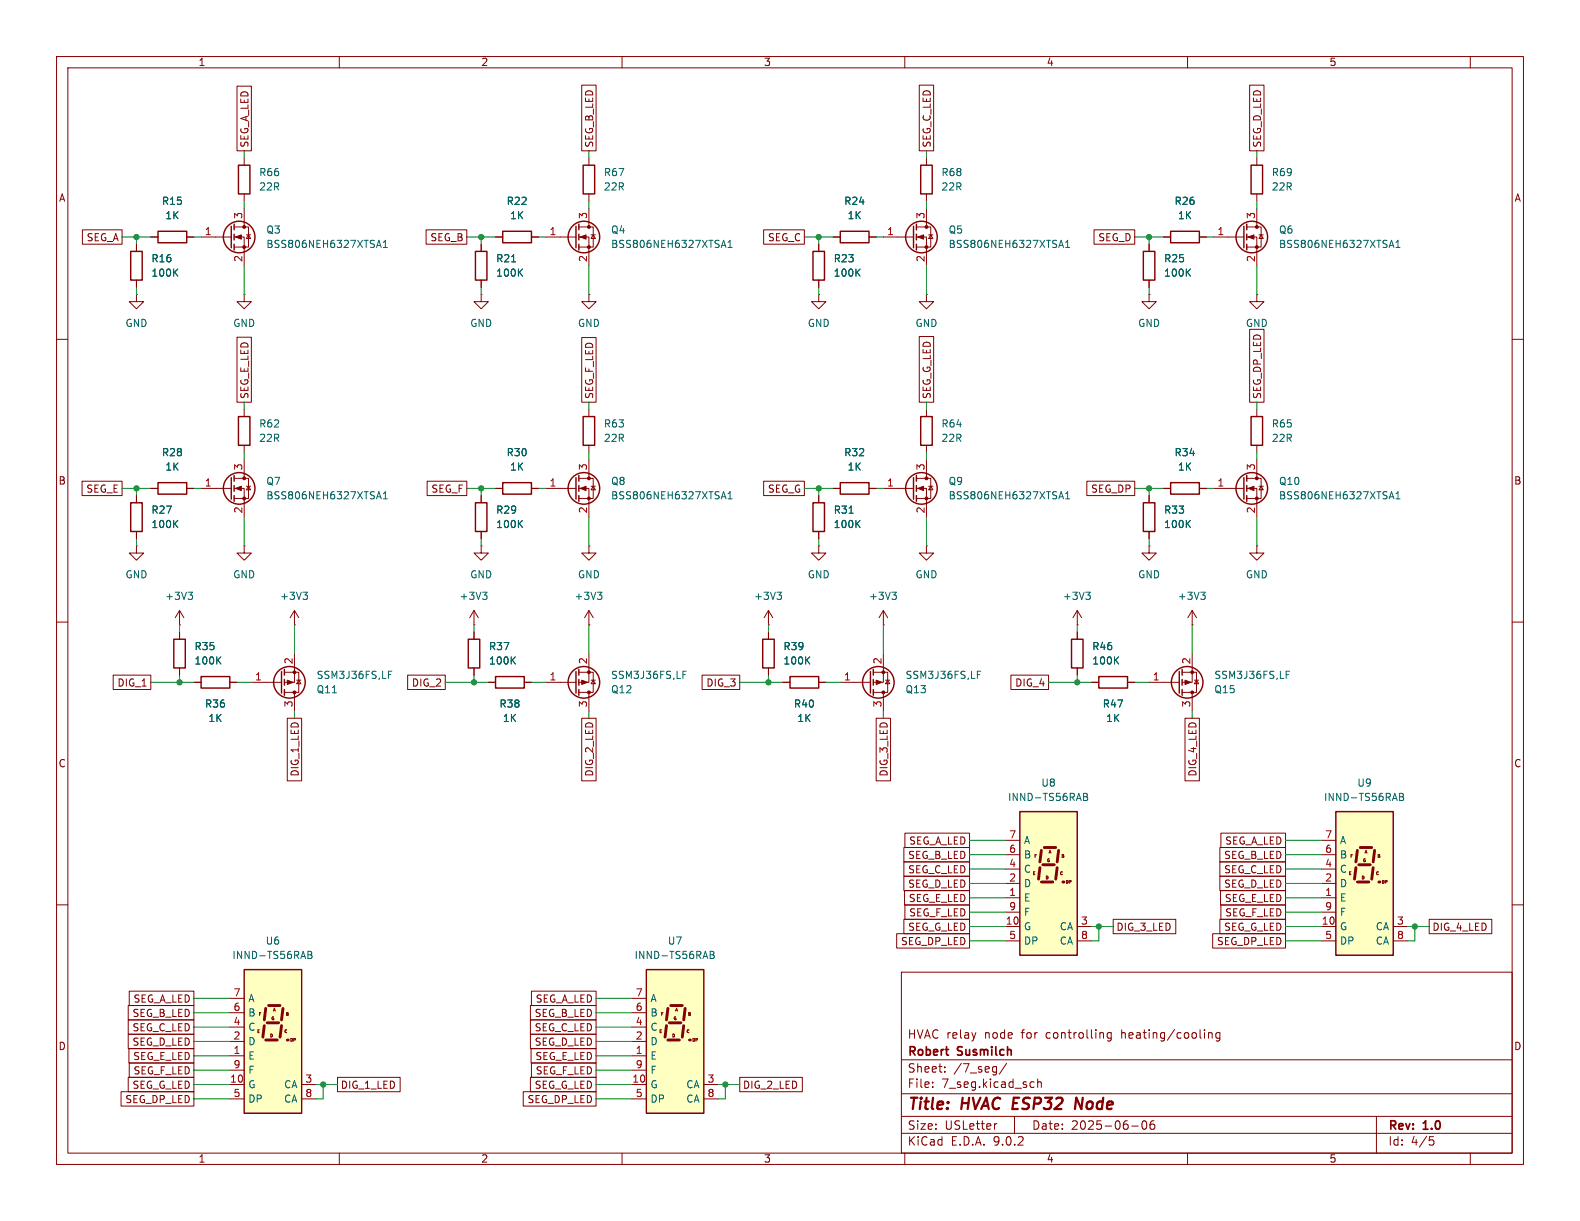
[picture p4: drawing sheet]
<svg xmlns="http://www.w3.org/2000/svg" width="279mm" height="216mm" viewBox="0 0 279 216" stroke-linecap="round" stroke-linejoin="round" font-family="sans-serif">
<g fill="none" stroke="#840000" stroke-width=".18">
<path d="M10 10h259.4v195.9h-259.4zM12 12h255.4v191.9h-255.4zM60 10v2M110 10v2M160 10v2M210 10v2M260 10v2M10 60h2M267.4 60h2M214.6 86.4h5.4M220.5 84.6h2.5v3.5h-2.5M220.5 86.4h1.7v5"/>
<path d="M222.2 81.3v3.3M222.6 86h.8M223 86l.4 .6h-.8zM10 110h2M267.4 110h2M10 160h2M159.4 171.9h108v32h-108zM267.4 160h2M159.4 197.4h108M159.4 193.4h108M159.4 187.4h108M164.9 192.1v.2"/>
<path d="M164.9 191.4v.1M167.1 189.4v.2M167.1 188.7v.1M176.3 198.7l-.3 .1M178 188l-1.3 1.9M179.4 197.4v3M182.4 191.3l.5 .1M182.9 192.2l-.5 .1M183.5 191.4l.2-.1 .4 .1v.9M183.5 190.8v1.5M196.5 182.6v1.2l-.3 .3-.3-.1M196.5 182.7l-.4-.1-.3 .3v.4l.1 .2h.6"/>
<path d="M200.1 199.1h1.2M202.1 198.3l.2-.1a.81 .81 0 0 1 .6 .6 .81 .81 0 0 1-.3 .8l-.2 .1a.81 .81 0 0 1-.3-1.4zM204.1 198.2a.59 .59 0 0 0-.7 .6v.6l.1 .2 .4 .1 .2-.2 .1-.5-.1-.2h-.5l-.2 .2M213.7 182.7l.2-.1 .4 .1 .1 .9M213.7 182.6v1M215.7 182.6v1.2l-.3 .3-.3-.1M215.7 182.7l-.4-.1-.3 .3v.4l.1 .2h.6M243.4 197.4v6.5M60 203.9v2M110 203.9v2M159.4 200.4h108M160 203.9v2"/>
<path d="M210 203.9v2M252.8 201h.7M252.9 201.6h.4l.3 .2-.2 .6-.5 .1M260 203.9v2"/>
</g>
<path d="M190.1 196.1l.2-2 .9 2" fill="none" stroke="#840000" stroke-width=".4"/>
<g fill="none" stroke="#840000" stroke-width=".25">
<path d="M220 84.5v3.8M220.5 84.1v1M220.5 85.9v1M220.5 87.6v1"/>
<circle cx="221.4" cy="86.4" r="2.79"/>
</g>
<g fill="#840000" stroke="#840000" stroke-width=".18">
<path d="M220.7 86.4l1-.4v.7z"/>
<circle cx="222.2" cy="84.6" r=".25"/>
<circle cx="222.2" cy="88.1" r=".25"/>
</g>
<path d="M245.8 87.8h.6M246.1 86.9l.4 1.3M246.9 88.2h.7M246.9 87.3l.3-.4v1.3" fill="none" stroke="#006464" stroke-width=".18"/>
<path d="M180.3 143.5h10.2v25.4h-10.2z" fill="#ffffc2"/>
<path d="M180.3 143.5h10.2v25.4h-10.2z" fill="none" stroke="#840000" stroke-width=".25"/>
<path d="M183.9 153.4l-.3 2M184.1 150.4l-.2 2M184.1 156h2.1M184.4 152.9h2M184.7 149.9h2M186.9 153.4l-.2 2M187.2 150.4l-.3 2" fill="none" stroke="#840000" stroke-width=".51"/>
<circle cx="188" cy="156" r=".25" fill="#840000"/>
<g fill="none" stroke="#840000" stroke-width=".18">
<path d="M43.2 36.8v3.3M24.1 52.1v1.2h1.3l-1.3 1.3-1.2-1.3h1.2M24.1 52.1h.1M26.7 41.9h1.2M33 41.9h1.3M35.6 41.9h5.3M41.4 40.1h2.5v3.6h-2.5M41.4 41.9h1.8v5.1M43.2 52.1v1.2h1.2l-1.2 1.3-1.3-1.3h1.3M43.2 52.1h.1M43.6 41.5h.7M43.9 41.5l.4 .7h-.7z"/>
<path d="M144.8 52.1v1.2h1.2l-1.2 1.3-1.3-1.3h1.3M144.8 52.1h.1M144.8 43.2v1.3M144.8 49.5v1.3M147.3 41.9h1.3M153.7 41.9h1.2M163.8 52.1v1.2h1.3l-1.3 1.3-1.2-1.3h1.2M163.8 52.1h.1M43.2 96.5v1.3h1.2l-1.2 1.3-1.3-1.3h1.3M43.2 96.5h.1M31.7 110.5h.1M31.7 108v2.5"/>
<path d="M31.7 111.8v1.2M31.7 118.1v1.3M31.7 108l-.7 1.2M31.7 108l.8 1.2M52.1 110.5h.1M52.1 108l-.8 1.2M52.1 108l.7 1.2M52.1 108v2.5M154.4 118.9h2.6v3.5h-2.6M156.2 115.6v5.1h-1.8M138.4 120.7h1.3M144.8 120.7h1.2"/>
<path d="M148.6 120.7h5.3M156.2 122.4v3.3M156.6 120.3h.8M157 120.3l.4 .6h-.8zM177.8 148.6h2.5M177.8 151.1h2.5M177.8 153.7h2.5M177.8 156.2h2.5M177.8 158.8h2.5M182.8 154.2h.2M183.3 151.1h-.3v.5M185.2 154.9h-.2v.5"/>
<path d="M185.5 150.8l.2-.5 .1 .5M188 151.1h-.2v.5M188.8 155.7h-.2v.5M189.3 155.7h-.2v.5M177.8 161.3h2.5M177.8 163.8h2.5M177.8 166.4h2.5M190.5 163.8h2.5M190.5 166.4h2.5"/>
</g>
<g fill="none" stroke="#006464" stroke-width=".18">
<path d="M66.7 43.4h.6M67 42.5l.4 1.3M67.8 43.8h.7M67.8 42.9l.3-.4v1.3M151.5 48.1l.6 .7M152.1 47.6l-.7 .7M33.3 104.7h.7l-.4 .5M33.8 105.2l.2 .2v.3l-.2 .3M38.5 116.7l.6 .7M39.1 116.1l-.8 .8M53.6 104.7h.8l-.5 .5M54.1 105.2l.3 .2v.3l-.3 .3"/>
<path d="M172.8 119.3h.5M172.8 118.7h.6M191.6 140.3h.4l.3 .2-.3 .4 .3 .1v.3l-.2 .2h-.5zM191.6 140.9h.4"/>
</g>
<g fill="none" stroke="#840000" stroke-width=".25">
<path d="M41.4 39.6v1M27.9 40.9h5.1v2h-5.1zM40.9 40v3.8M41.4 41.4v1M41.4 43.2v1M143.8 44.5h2v5h-2zM148.6 40.9h5.1v2h-5.1zM30.7 113h2.1v5.1h-2.1zM139.7 119.6h5.1v2.1h-5.1zM153.9 118.7v3.9M154.4 118.4v1M154.4 120.1v1.1"/>
<path d="M154.4 121.9v1"/>
<circle cx="42.3" cy="41.9" r="2.79"/>
<circle cx="155.3" cy="120.6" r="2.79"/>
</g>
<g fill="#840000" stroke="#840000" stroke-width=".18">
<path d="M41.7 41.9l1-.4v.8z"/>
<path d="M154.9 120.3l1.1 .4-1.1 .3z"/>
<circle cx="43.2" cy="40.1" r=".25"/>
<circle cx="43.2" cy="43.7" r=".25"/>
<circle cx="156.2" cy="122.4" r=".25"/>
<circle cx="156.2" cy="118.9" r=".25"/>
</g>
<path d="M236.2 143.5h10.2v25.4h-10.2z" fill="#ffffc2"/>
<path d="M236.2 143.5h10.2v25.4h-10.2z" fill="none" stroke="#840000" stroke-width=".25"/>
<path d="M239.8 153.4l-.3 2M240 150.4l-.2 2M240 156h2.1M240.3 152.9h2M240.5 149.9h2.1M242.8 153.4l-.2 2M243.1 150.4l-.3 2" fill="none" stroke="#840000" stroke-width=".51"/>
<circle cx="243.8" cy="156" r=".25" fill="#840000"/>
<g fill="none" stroke="#840000" stroke-width=".18">
<path d="M104.1 27.9v1.3M104.1 34.3v1.3M104.1 36.8v3.3M163.8 27.9v1.3M163.8 34.3v1.3M163.8 36.8v3.3M222.2 27.9v1.3M222.2 34.3v1.3M222.2 36.8v3.3M24.1 43.2v1.3M24.1 49.5v1.3M85.1 52.1v1.2h1.3l-1.3 1.3-1.3-1.3h1.3"/>
<path d="M85.1 52.1h.1M85.1 43.2v1.3M85.1 49.5v1.3M87.6 41.9h1.3M94 41.9h1.2M96.5 41.9h5.4M102.4 40.1h2.5v3.6h-2.5M102.4 41.9h1.7v5.1M104.1 52.1v1.2h1.3l-1.3 1.3-1.2-1.3h1.2M104.1 52.1h.1M104.5 41.5h.8M104.9 41.5l.4 .7h-.8z"/>
<path d="M156.2 41.9h5.3M162.1 40.1h2.5v3.6h-2.5M162.1 41.9h1.7v5.1M164.2 41.5h.8M164.6 41.5l.4 .7h-.8zM203.2 43.2v1.3M203.2 49.5v1.3M214.6 41.9h5.4M220.5 40.1h2.5v3.6h-2.5M220.5 41.9h1.7v5.1M222.2 52.1v1.2h1.3l-1.3 1.3-1.2-1.3h1.2M222.2 52.1h.1"/>
<path d="M222.6 41.5h.8M223 41.5l.4 .7h-.8zM104.1 72.4v1.3M104.1 78.7v1.3M163.8 72.4v1.3M163.8 78.7v1.3M222.2 72.4v1.3M222.2 78.7v1.3M85.1 96.5v1.3h1.3l-1.3 1.3-1.3-1.3h1.3M85.1 96.5h.1M85.1 87.6v1.3M85.1 94v1.3"/>
<path d="M87.6 86.4h1.3M94 86.4h1.2M96.5 86.4h5.4M102.4 84.6h2.5v3.5h-2.5M102.4 86.4h1.7v5M104.1 96.5v1.3h1.3l-1.3 1.3-1.2-1.3h1.2M104.1 96.5h.1M104.1 81.3v3.3M104.5 86h.8M104.9 86l.4 .6h-.8zM144.8 96.5v1.3h1.2l-1.2 1.3-1.3-1.3h1.3M144.8 96.5h.1"/>
<path d="M144.8 87.6v1.3M144.8 94v1.3M147.3 86.4h1.3M153.7 86.4h1.2M156.2 86.4h5.3M162.1 84.6h2.5v3.5h-2.5M162.1 86.4h1.7v5M163.8 96.5v1.3h1.3l-1.3 1.3-1.2-1.3h1.2M163.8 96.5h.1M163.8 81.3v3.3M164.2 86h.8M164.6 86l.4 .6h-.8z"/>
<path d="M203.2 96.5v1.3h1.3l-1.3 1.3-1.3-1.3h1.3M203.2 96.5h.1M203.2 87.6v1.3M203.2 94v1.3M205.7 86.4h1.3M212.1 86.4h1.3M222.2 96.5v1.3h1.3l-1.3 1.3-1.2-1.3h1.2M222.2 96.5h.1M50.3 118.9h2.5v3.5h-2.5M52.1 115.6v5.1h-1.8M83.8 110.5h.1M83.8 108l-.7 1.2"/>
<path d="M83.8 108l.8 1.2M83.8 108v2.5M83.8 111.8v1.2M83.8 118.1v1.3M102.4 118.9h2.5v3.5h-2.5M104.1 110.5h.1M104.1 115.6v5.1h-1.7M104.1 108v2.5M104.1 108l-.7 1.2M104.1 108l.8 1.2M135.9 110.5h.1M135.9 108v2.5"/>
<path d="M135.9 111.8v1.2M135.9 118.1v1.3M135.9 108l-.8 1.2M135.9 108l.8 1.2M156.2 110.5h.1M156.2 108l-.8 1.2M156.2 108l.8 1.2M156.2 108v2.5M190.5 110.5h.1M190.5 108l-.8 1.2M190.5 108l.8 1.2M190.5 108v2.5"/>
<path d="M190.5 111.8v1.2M190.5 118.1v1.3M209 118.9h2.6v3.5h-2.6M210.8 110.5h.1M210.8 115.6v5.1h-1.8M210.8 108l-.7 1.2M210.8 108l.8 1.2M210.8 108v2.5M34.3 120.7h1.3M40.6 120.7h1.3M44.4 120.7h5.4M52.1 122.4v3.3"/>
<path d="M52.5 120.3h.7M52.8 120.3l.4 .6h-.7zM86.4 120.7h1.2M92.7 120.7h1.3M96.5 120.7h5.4M104.1 122.4v3.3M104.5 120.3h.8M104.9 120.3l.4 .6h-.8zM193 120.7h1.3M199.4 120.7h1.3M203.2 120.7h5.3M210.8 122.4v3.3"/>
<path d="M211.2 120.3h.8M211.6 120.3l.4 .6h-.8zM233.7 148.6h2.5M233.7 151.1h2.5M233.7 153.7h2.5M233.7 156.2h2.5M233.7 158.8h2.5M238.7 154.2h.2M239.2 151.1h-.3v.5M241.1 154.9h-.2v.5M241.4 150.8l.2-.5 .1 .5M243.9 151.1h-.2v.5"/>
<path d="M244.7 155.7h-.2v.5M245.2 155.7h-.2v.5M233.7 161.3h2.5M233.7 163.8h2.5M233.7 166.4h2.5M246.4 163.8h2.5M246.4 166.4h2.5"/>
</g>
<g fill="none" stroke="#006464" stroke-width=".18">
<path d="M30.9 48.1l.5 .7M31.4 47.6l-.7 .7M90.5 46.3h.7M91.9 48.1l.5 .7M92.4 47.6l-.7 .7M127.7 43.4h.6M128 42.5l.4 1.3M128.7 43.8h.8M128.7 42.9l.4-.4v1.3M187.3 43.4h.6M187.6 42.5l.5 1.3M188.4 43.8h.8"/>
<path d="M188.4 42.9l.4-.4v1.3M210 48.1l.5 .7M210.5 47.6l-.7 .7M245.8 43.4h.6M246.1 42.5l.4 1.3M246.9 43.8h.7M246.9 42.9l.3-.4v1.3M91.9 92.6l.5 .7M92.4 92l-.7 .7M127.7 87.8h.6M128 86.9l.4 1.3M128.7 87.3l.4-.4v1.3"/>
<path d="M128.7 88.2h.8M150.2 90.7h.7M151.5 92.6l.6 .7M152.1 92l-.7 .7M187.3 87.8h.6M187.6 86.9l.5 1.3M188.4 87.3l.4-.4v1.3M188.4 88.2h.8M210 92.6l.5 .7M210.5 92l-.7 .7M68.7 119.3h.4M68.7 118.7h.6"/>
<path d="M85.3 104.7h.8l-.4 .5M85.9 105.2l.2 .2v.3l-.2 .3M90.6 116.7l.5 .7M91.1 116.1l-.7 .8M105.7 104.7h.7l-.4 .5M106.2 105.2l.2 .2v.3l-.2 .3M120.8 119.3h.4M120.8 118.7h.6M137.4 104.7h.8l-.4 .5M137.9 105.2l.3 .2v.3l-.3 .3M142.7 116.7l.5 .7M143.2 116.1l-.7 .8"/>
<path d="M157.7 104.7h.8l-.4 .5M158.3 105.2l.2 .2v.3l-.2 .3M192 104.7h.8l-.4 .5M192.6 105.2l.2 .2v.3l-.2 .3M197.3 116.7l.5 .7M197.8 116.1l-.7 .8M212.3 104.7h.8l-.4 .5M212.9 105.2l.2 .2v.3l-.2 .3M227.4 119.3h.5M227.4 118.7h.6M247.5 140.3h.4l.3 .2-.3 .4 .3 .1v.3l-.2 .2h-.5zM247.5 140.9h.4"/>
</g>
<g fill="none" stroke="#840000" stroke-width=".25">
<path d="M102.4 39.6v1M103.1 29.2h2.1v5.1h-2.1zM162.1 39.6v1M162.8 29.2h2v5.1h-2zM220.5 39.6v1M221.2 29.2h2.1v5.1h-2.1zM23.1 44.5h2v5h-2zM84.1 44.5h2v5h-2zM88.9 40.9h5.1v2h-5.1zM101.9 40v3.8M102.4 41.4v1M102.4 43.2v1"/>
<path d="M161.5 40v3.8M162.1 41.4v1M162.1 43.2v1M202.2 44.5h2v5h-2zM220 40v3.8M220.5 41.4v1M220.5 43.2v1M103.1 73.7h2.1v5h-2.1zM162.8 73.7h2v5h-2zM221.2 73.7h2.1v5h-2.1zM84.1 88.9h2v5.1h-2zM88.9 85.3h5.1v2.1h-5.1z"/>
<path d="M101.9 84.5v3.8M102.4 84.1v1M102.4 85.9v1M102.4 87.6v1M143.8 88.9h2v5.1h-2zM148.6 85.3h5.1v2.1h-5.1zM161.5 84.5v3.8M162.1 84.1v1M162.1 85.9v1M162.1 87.6v1M202.2 88.9h2v5.1h-2zM207 85.3h5.1v2.1h-5.1z"/>
<path d="M35.6 119.6h5v2.1h-5zM49.8 118.7v3.9M50.3 118.4v1M82.8 113h2v5.1h-2zM87.6 119.6h5.1v2.1h-5.1zM101.9 118.7v3.9M102.4 118.4v1M134.9 113h2v5.1h-2zM189.5 113h2v5.1h-2zM194.3 119.6h5.1v2.1h-5.1zM208.5 118.7v3.9M209 118.4v1"/>
<path d="M50.3 120.1v1.1M50.3 121.9v1M102.4 120.1v1.1M102.4 121.9v1M209 120.1v1.1M209 121.9v1"/>
<circle cx="103.3" cy="41.9" r="2.79"/>
<circle cx="162.9" cy="41.9" r="2.79"/>
<circle cx="221.4" cy="41.9" r="2.79"/>
<circle cx="103.3" cy="86.4" r="2.79"/>
<circle cx="162.9" cy="86.4" r="2.79"/>
<circle cx="51.2" cy="120.6" r="2.79"/>
<circle cx="103.3" cy="120.6" r="2.79"/>
<circle cx="209.9" cy="120.6" r="2.79"/>
</g>
<g fill="#840000" stroke="#840000" stroke-width=".18">
<path d="M50.8 120.3l1 .4-1 .3z"/>
<path d="M102.6 41.9l1-.4v.8z"/>
<path d="M162.3 41.9l1-.4v.8z"/>
<path d="M220.7 41.9l1-.4v.8z"/>
<path d="M209.5 120.3l1.1 .4-1.1 .3z"/>
<path d="M102.6 86.4l1-.4v.7z"/>
<path d="M162.3 86.4l1-.4v.7z"/>
<path d="M102.9 120.3l1 .4-1 .3z"/>
<circle cx="52.1" cy="122.4" r=".25"/>
<circle cx="52.1" cy="118.9" r=".25"/>
<circle cx="104.1" cy="40.1" r=".25"/>
<circle cx="104.1" cy="43.7" r=".25"/>
<circle cx="163.8" cy="40.1" r=".25"/>
<circle cx="163.8" cy="43.7" r=".25"/>
<circle cx="222.2" cy="40.1" r=".25"/>
<circle cx="222.2" cy="43.7" r=".25"/>
<circle cx="210.8" cy="122.4" r=".25"/>
<circle cx="210.8" cy="118.9" r=".25"/>
<circle cx="104.1" cy="84.6" r=".25"/>
<circle cx="104.1" cy="88.1" r=".25"/>
<circle cx="163.8" cy="84.6" r=".25"/>
<circle cx="163.8" cy="88.1" r=".25"/>
<circle cx="104.1" cy="122.4" r=".25"/>
<circle cx="104.1" cy="118.9" r=".25"/>
</g>
<path d="M43.2 171.5h10.1v25.4h-10.1z" fill="#ffffc2"/>
<path d="M43.2 171.5h10.1v25.4h-10.1z" fill="none" stroke="#840000" stroke-width=".25"/>
<path d="M47 178.3l-.3 2M47.5 177.8h2M50 178.3l-.2 2M46.7 181.4l-.2 2M47 183.9h2M47.2 180.8h2.1M49.8 181.4l-.3 2" fill="none" stroke="#840000" stroke-width=".51"/>
<circle cx="50.8" cy="183.9" r=".25" fill="#840000"/>
<g fill="none" stroke="#840000" stroke-width=".18">
<path d="M40.6 176.5h2.6M40.6 179.1h2.6M46.1 179h-.2v.6M48.3 178.8l.2-.5 .2 .5M50.9 179.1l-.2-.1v.6M40.6 181.6h2.6M40.6 184.2h2.6M40.6 186.7h2.6M40.6 189.2h2.6M40.6 191.8h2.6M40.6 194.3h2.6M45.6 182.1h.3"/>
<path d="M48.1 182.9h-.2v.5M51.6 183.6h-.2v.5M52.2 183.6h-.3v.5M53.3 191.8h2.6M53.3 194.3h2.6"/>
</g>
<path d="M54.5 168.2h.4l.2 .3-.2 .3 .2 .1 .1 .3-.3 .3h-.4zM54.5 168.8h.4" fill="none" stroke="#006464" stroke-width=".18"/>
<path d="M114.3 171.5h10.2v25.4h-10.2z" fill="#ffffc2"/>
<path d="M114.3 171.5h10.2v25.4h-10.2z" fill="none" stroke="#840000" stroke-width=".25"/>
<path d="M118.1 178.3l-.2 2M118.6 177.8h2M121.2 178.3l-.3 2M117.9 181.4l-.3 2M118.1 183.9h2M118.4 180.8h2M120.9 181.4l-.3 2" fill="none" stroke="#840000" stroke-width=".51"/>
<circle cx="121.9" cy="183.9" r=".25" fill="#840000"/>
<g fill="none" stroke="#840000" stroke-width=".18">
<path d="M41.9 15.2h2.6v11.5h-2.6zM102.9 15.1h2.5v11.6h-2.5zM162.6 15.1h2.5v11.6h-2.5zM221 15.1h2.5v11.6h-2.5zM43.2 27.9v1.3M43.2 34.3v1.3M14.6 40.6h7v2.6h-7zM24.1 43.2v1.3M24.1 49.5v1.3M26.7 41.9h1.2M33 41.9h1.3M41.9 59.6h2.6v11.5h-2.6z"/>
<path d="M75.3 40.6h7.2v2.6h-7.2zM85.1 43.2v1.3M85.1 49.5v1.3M87.6 41.9h1.3M94 41.9h1.2M102.9 59.7h2.5v11.4h-2.5zM135 40.6h7.2v2.6h-7.2zM144.8 43.2v1.3M144.8 49.5v1.3M147.3 41.9h1.3M153.7 41.9h1.2M162.6 59.5h2.5v11.6h-2.5z"/>
<path d="M193.5 40.6h7.2v2.6h-7.2zM203.2 52.1v1.2h1.3l-1.3 1.3-1.3-1.3h1.3M203.2 52.1h.1M203.2 43.2v1.3M203.2 49.5v1.3M205.7 41.9h1.3M212.1 41.9h1.3M221 58.2h2.5v12.9h-2.5zM43.2 72.4v1.3M43.2 78.7v1.3M14.5 85.1h7.1v2.5h-7.1zM24.1 96.5v1.3h1.3l-1.3 1.3-1.2-1.3h1.2"/>
<path d="M24.1 96.5h.1M24.1 87.6v1.3M24.1 94v1.3M26.7 86.4h1.2M33 86.4h1.3M35.6 86.4h5.3M41.4 84.6h2.5v3.5h-2.5M41.4 86.4h1.8v5M43.2 81.3v3.3M43.6 86h.7M43.9 86l.4 .6h-.7zM75.5 85.1h7v2.5h-7z"/>
<path d="M85.1 87.6v1.3M85.1 94v1.3M87.6 86.4h1.3M94 86.4h1.2M135 85.1h7.2v2.5h-7.2zM144.8 87.6v1.3M144.8 94v1.3M147.3 86.4h1.3M153.7 86.4h1.2M192.2 85.1h8.5v2.5h-8.5zM203.2 87.6v1.3M203.2 94v1.3"/>
<path d="M205.7 86.4h1.3M212.1 86.4h1.3M20 119.4h6.7v2.5h-6.7zM31.7 111.8v1.2M31.7 118.1v1.3M72.1 119.4h6.6v2.5h-6.6zM83.8 111.8v1.2M83.8 118.1v1.3M124.2 119.4h6.6v2.5h-6.6zM135.9 111.8v1.2M135.9 118.1v1.3M178.8 119.4h6.6v2.5h-6.6z"/>
<path d="M190.5 111.8v1.2M190.5 118.1v1.3M34.3 120.7h1.3M40.6 120.7h1.3M50.8 127h2.5v11.1h-2.5zM86.4 120.7h1.2M92.7 120.7h1.3M102.9 127h2.5v11.1h-2.5zM138.4 120.7h1.3M144.8 120.7h1.2M154.9 127h2.6v11.1h-2.6zM193 120.7h1.3"/>
<path d="M199.4 120.7h1.3M209.5 127h2.6v11.1h-2.6zM159.8 149.9h11.6v2.5h-11.6zM159.8 152.4h11.6v2.5h-11.6zM159.8 154.9h11.6v2.6h-11.6zM160 157.5h11.4v2.5h-11.4zM160 147.3h11.4v2.6h-11.4zM215.7 154.9h11.6v2.6h-11.6zM215.7 152.4h11.6v2.5h-11.6zM215.7 149.9h11.6v2.5h-11.6zM215.8 157.5h11.5v2.5h-11.5zM215.9 147.3h11.4v2.6h-11.4z"/>
<path d="M22.7 177.8h11.6v2.5h-11.6zM22.9 175.3h11.4v2.5h-11.4zM93.8 177.8h11.6v2.5h-11.6zM94 175.3h11.4v2.5h-11.4zM111.8 176.5h2.5M111.8 179.1h2.5M117.2 179h-.2v.6M119.5 178.8l.1-.5 .2 .5M122 179.1l-.2-.1v.6M158.6 165.1h12.8v2.5h-12.8zM159.8 162.6h11.6v2.5h-11.6zM160 160h11.4v2.6h-11.4z"/>
<path d="M196.8 162.6h11.1v2.5h-11.1zM214.4 165.1h12.9v2.5h-12.9zM215.7 162.6h11.6v2.5h-11.6zM215.9 160h11.4v2.6h-11.4zM252.7 162.6h11.1v2.5h-11.1zM21.4 193h12.9v2.6h-12.9zM22.7 190.5h11.6v2.5h-11.6zM22.7 182.9h11.6v2.5h-11.6zM22.7 180.3h11.6v2.6h-11.6zM22.8 185.4h11.5v2.6h-11.5zM22.9 188h11.4v2.5h-11.4zM59.7 190.5h11.1v2.5h-11.1z"/>
<path d="M92.5 193h12.9v2.6h-12.9zM93.8 190.5h11.6v2.5h-11.6zM93.8 180.3h11.6v2.6h-11.6zM93.8 182.9h11.6v2.5h-11.6zM93.9 185.4h11.5v2.6h-11.5zM94 188h11.4v2.5h-11.4zM111.8 181.6h2.5M111.8 184.2h2.5M111.8 186.7h2.5M111.8 189.2h2.5M111.8 191.8h2.5M111.8 194.3h2.5"/>
<path d="M116.7 182.1h.3M119.2 182.9h-.2v.5M122.7 183.6h-.2v.5M123.3 183.6h-.2v.5M124.5 191.8h2.5M124.5 194.3h2.5M130.8 190.5h11.1v2.5h-11.1z"/>
</g>
<g fill="none" stroke="#006464" stroke-width=".18">
<path d="M30.9 48.1l.5 .7M31.4 47.6l-.7 .7M90.5 46.3h.7M91.9 48.1l.5 .7M92.4 47.6l-.7 .7M151.5 48.1l.6 .7M152.1 47.6l-.7 .7M210 48.1l.5 .7M210.5 47.6l-.7 .7M30.9 92.6l.5 .7M31.4 92l-.7 .7M66.7 87.8h.6"/>
<path d="M67 86.9l.4 1.3M67.8 88.2h.7M67.8 87.3l.3-.4v1.3M91.9 92.6l.5 .7M92.4 92l-.7 .7M150.2 90.7h.7M151.5 92.6l.6 .7M152.1 92l-.7 .7M210 92.6l.5 .7M210.5 92l-.7 .7M38.5 116.7l.6 .7M39.1 116.1l-.8 .8"/>
<path d="M90.6 116.7l.5 .7M91.1 116.1l-.7 .8M142.7 116.7l.5 .7M143.2 116.1l-.7 .8M197.3 116.7l.5 .7M197.8 116.1l-.7 .8M125.6 168.2h.4l.2 .3-.2 .3 .2 .1 .1 .3-.2 .3h-.5zM125.6 168.8h.4"/>
</g>
<g fill="none" stroke="#840000" stroke-width=".25">
<path d="M42.2 29.2h2v5.1h-2zM207 40.9h5.1v2h-5.1zM42.2 73.7h2v5h-2zM23.1 88.9h2v5.1h-2zM27.9 85.3h5.1v2.1h-5.1zM40.9 84.5v3.8M41.4 84.1v1M41.4 85.9v1M41.4 87.6v1"/>
<circle cx="42.3" cy="86.4" r="2.79"/>
</g>
<g fill="#840000" stroke="#840000" stroke-width=".18">
<path d="M41.7 86.4l1-.4v.7z"/>
<circle cx="43.2" cy="84.6" r=".25"/>
<circle cx="43.2" cy="88.1" r=".25"/>
</g>
<g fill="none" stroke="#009600" stroke-width=".18">
<path d="M43.2 26.7v1.2M43.2 35.6v1.2M104.1 26.7v1.2M104.1 35.6v1.2M163.8 26.7v1.2M163.8 35.6v1.2M222.2 26.7v1.2M222.2 35.6v1.2M21.6 41.9h5.1M24.1 41.9v1.3M24.1 50.8v1.3M34.3 41.9h1.3"/>
<path d="M43.2 47v5.1M82.5 41.9h5.1M85.1 41.9v1.3M85.1 50.8v1.3M95.2 41.9h1.3M104.1 47v5.1M142.2 41.9h5.1M144.8 41.9v1.3M144.8 50.8v1.3M154.9 41.9h1.3M163.8 47v5.1M200.7 41.9h5"/>
<path d="M203.2 41.9v1.3M203.2 50.8v1.3M213.4 41.9h1.2M222.2 47v5.1M43.2 71.1v1.3M104.1 71.1v1.3M163.8 71.1v1.3M222.2 71.1v1.3M21.6 86.4h5.1M24.1 86.4v1.2M24.1 95.3v1.2M34.3 86.4h1.3"/>
<path d="M43.2 80v1.3M43.2 91.4v5.1M82.5 86.4h5.1M85.1 86.4v1.2M85.1 95.3v1.2M95.2 86.4h1.3M104.1 80v1.3M104.1 91.4v5.1M142.2 86.4h5.1M144.8 86.4v1.2M144.8 95.3v1.2M154.9 86.4h1.3"/>
<path d="M163.8 80v1.3M163.8 91.4v5.1M200.7 86.4h5M203.2 86.4v1.2M203.2 95.3v1.2M213.4 86.4h1.2M222.2 80v1.3M222.2 91.4v5.1M31.7 110.5v1.3M31.7 119.4v1.3M52.1 110.5v5.1M83.8 110.5v1.3"/>
<path d="M83.8 119.4v1.3M104.1 110.5v5.1M135.9 110.5v1.3M135.9 119.4v1.3M156.2 110.5v5.1M190.5 110.5v1.3M190.5 119.4v1.3M210.8 110.5v5.1M26.7 120.7h7.6M41.9 120.7h2.5M52.1 125.7v1.3M78.7 120.7h7.7"/>
<path d="M94 120.7h2.5M104.1 125.7v1.3M130.8 120.7h7.6M146 120.7h2.6M156.2 125.7v1.3M185.4 120.7h7.6M200.7 120.7h2.5M210.8 125.7v1.3M171.4 158.8h6.4M171.4 156.2h6.4M171.4 151.1h6.4M171.4 153.7h6.4"/>
<path d="M171.4 148.6h6.4M227.3 158.8h6.4M227.3 156.2h6.4M227.3 151.1h6.4M227.3 153.7h6.4M227.3 148.6h6.4M34.3 179.1h6.3M34.3 176.5h6.3M105.4 179.1h6.4M105.4 176.5h6.4M171.4 166.4h6.4M171.4 163.8h6.4"/>
<path d="M171.4 161.3h6.4M193 163.8h3.8M194.3 163.8v2.6h-1.3M227.3 166.4h6.4M227.3 163.8h6.4M227.3 161.3h6.4M248.9 163.8h3.8M250.2 163.8v2.6h-1.3M34.3 191.8h6.3M34.3 194.3h6.3M34.3 184.2h6.3M34.3 181.6h6.3"/>
<path d="M34.3 186.7h6.3M34.3 189.2h6.3M55.9 191.8h3.8M57.1 191.8v2.5h-1.2M105.4 191.8h6.4M105.4 194.3h6.4M105.4 184.2h6.4M105.4 181.6h6.4M105.4 186.7h6.4M105.4 189.2h6.4M127 191.8h3.8M128.3 191.8v2.5h-1.3"/>
</g>
<g fill="#009600" stroke="#009600" stroke-width=".18">
<circle cx="250.2" cy="163.8" r=".46"/>
<circle cx="135.9" cy="120.7" r=".46"/>
<circle cx="144.8" cy="86.4" r=".46"/>
<circle cx="203.2" cy="86.4" r=".46"/>
<circle cx="190.5" cy="120.7" r=".46"/>
<circle cx="128.3" cy="191.8" r=".46"/>
<circle cx="194.3" cy="163.8" r=".46"/>
<circle cx="203.2" cy="41.9" r=".46"/>
<circle cx="31.7" cy="120.7" r=".46"/>
<circle cx="24.1" cy="86.4" r=".46"/>
<circle cx="24.1" cy="41.9" r=".46"/>
<circle cx="83.8" cy="120.7" r=".46"/>
<circle cx="85.1" cy="86.4" r=".46"/>
<circle cx="144.8" cy="41.9" r=".46"/>
<circle cx="85.1" cy="41.9" r=".46"/>
<circle cx="57.1" cy="191.8" r=".46"/>
</g>
<g font-size="2.8" fill="#840000">
<text x="160.4" y="196.8">Title:</text>
<text x="170.1" y="196.8">HVAC ESP32</text>
<text x="191.8" y="196.8">Node</text>
</g>
<g font-size="2.1" fill="#840000">
<text x="160.4" y="183.9">HVAC relay</text>
<text x="174.1" y="183.9">node</text>
<text x="180.8" y="183.9">for</text>
<text x="185.2" y="183.9">controlling</text>
<text x="198.7" y="183.9">heating/cooling</text>
<text x="160.4" y="189.9">Sheet:</text>
<text x="160.4" y="187.1">Robert</text>
<text x="168.6" y="189.9">/7_seg/</text>
<text x="169.4" y="187.1">Susmilch</text>
<text x="160.4" y="192.6">File:</text>
<text x="166.5" y="192.6">7_seg.kicad_sch</text>
<text x="160.4" y="202.8">KiCad</text>
<text x="160.4" y="200">Size:</text>
<text x="167.1" y="200">USLetter</text>
<text x="168.1" y="202.8">E.D.A.</text>
<text x="175.7" y="202.8">9.0.2</text>
<text x="182.4" y="200">Date:</text>
<text x="189.4" y="200">2025-06-06</text>
<text x="245.4" y="200.2">Rev:</text>
<text x="245.4" y="202.8">Id:</text>
<text x="249.5" y="202.8">4/5</text>
<text x="251.8" y="200.2">1.0</text>
</g>
<g font-size="1.8" fill="#840000">
<text x="35" y="11.9">1</text>
<text x="85" y="11.9">2</text>
<text x="135" y="11.9">3</text>
<text x="185" y="11.9">4</text>
<text x="235" y="11.9">5</text>
<text x="44.1" y="26.2" transform="rotate(-90 44.1 26.2)">SEG_A_LED</text>
<text x="105.1" y="26.2" transform="rotate(-90 105.1 26.2)">SEG_B_LED</text>
<text x="164.8" y="26.2" transform="rotate(-90 164.8 26.2)">SEG_C_LED</text>
<text x="223.2" y="26.2" transform="rotate(-90 223.2 26.2)">SEG_D_LED</text>
<text x="10.3" y="35.9">A</text>
<text x="267.7" y="35.9">A</text>
<text x="15.2" y="42.9">SEG_A</text>
<text x="76" y="42.9">SEG_B</text>
<text x="135.7" y="42.9">SEG_C</text>
<text x="194.1" y="42.9">SEG_D</text>
<text x="44.1" y="70.6" transform="rotate(-90 44.1 70.6)">SEG_E_LED</text>
<text x="105.1" y="70.6" transform="rotate(-90 105.1 70.6)">SEG_F_LED</text>
<text x="164.8" y="70.6" transform="rotate(-90 164.8 70.6)">SEG_G_LED</text>
<text x="223.2" y="70.6" transform="rotate(-90 223.2 70.6)">SEG_DP_LED</text>
<text x="10.3" y="85.9">B</text>
<text x="15.2" y="87.3">SEG_E</text>
<text x="76.2" y="87.3">SEG_F</text>
<text x="135.7" y="87.3">SEG_G</text>
<text x="192.8" y="87.3">SEG_DP</text>
<text x="267.7" y="85.9">B</text>
<text x="20.7" y="121.6">DIG_1</text>
<text x="72.7" y="121.6">DIG_2</text>
<text x="124.8" y="121.6">DIG_3</text>
<text x="179.4" y="121.6">DIG_4</text>
<text x="10.3" y="135.9">C</text>
<text x="53" y="137.4" transform="rotate(-90 53 137.4)">DIG_1_LED</text>
<text x="105.1" y="137.4" transform="rotate(-90 105.1 137.4)">DIG_2_LED</text>
<text x="157.2" y="137.4" transform="rotate(-90 157.2 137.4)">DIG_3_LED</text>
<text x="211.8" y="137.4" transform="rotate(-90 211.8 137.4)">DIG_4_LED</text>
<text x="267.7" y="135.9">C</text>
<text x="160.7" y="149.5">SEG_A_LED</text>
<text x="216.6" y="149.5">SEG_A_LED</text>
<text x="160.5" y="152.1">SEG_B_LED</text>
<text x="160.5" y="154.6">SEG_C_LED</text>
<text x="216.4" y="154.6">SEG_C_LED</text>
<text x="216.4" y="152.1">SEG_B_LED</text>
<text x="160.5" y="157.2">SEG_D_LED</text>
<text x="160.6" y="159.7">SEG_E_LED</text>
<text x="216.4" y="157.2">SEG_D_LED</text>
<text x="216.5" y="159.7">SEG_E_LED</text>
<text x="159.2" y="167.3">SEG_DP_LED</text>
<text x="160.5" y="164.8">SEG_G_LED</text>
<text x="160.7" y="162.2">SEG_F_LED</text>
<text x="197.3" y="164.8">DIG_3_LED</text>
<text x="215.1" y="167.3">SEG_DP_LED</text>
<text x="216.4" y="164.8">SEG_G_LED</text>
<text x="216.6" y="162.2">SEG_F_LED</text>
<text x="253.2" y="164.8">DIG_4_LED</text>
<text x="23.5" y="177.5">SEG_A_LED</text>
<text x="94.6" y="177.5">SEG_A_LED</text>
<text x="10.3" y="185.9">D</text>
<text x="23.3" y="180">SEG_B_LED</text>
<text x="23.3" y="185.1">SEG_D_LED</text>
<text x="23.3" y="182.6">SEG_C_LED</text>
<text x="94.4" y="180">SEG_B_LED</text>
<text x="94.4" y="182.6">SEG_C_LED</text>
<text x="94.4" y="185.1">SEG_D_LED</text>
<text x="267.7" y="185.9">D</text>
<text x="23.5" y="187.6">SEG_E_LED</text>
<text x="23.5" y="190.2">SEG_F_LED</text>
<text x="94.6" y="187.6">SEG_E_LED</text>
<text x="94.6" y="190.2">SEG_F_LED</text>
<text x="22.1" y="195.3">SEG_DP_LED</text>
<text x="23.3" y="192.7">SEG_G_LED</text>
<text x="60.2" y="192.7">DIG_1_LED</text>
<text x="93.2" y="195.3">SEG_DP_LED</text>
<text x="94.4" y="192.7">SEG_G_LED</text>
<text x="131.3" y="192.7">DIG_2_LED</text>
<text x="35" y="205.8">1</text>
<text x="85" y="205.8">2</text>
<text x="135" y="205.8">3</text>
<text x="185" y="205.8">4</text>
<text x="235" y="205.8">5</text>
</g>
<g font-size="1.8" fill="#006464">
<text x="45.7" y="31.3">R66</text>
<text x="45.7" y="33.9">22R</text>
<text x="106.7" y="31.3">R67</text>
<text x="106.7" y="33.9">22R</text>
<text x="166.4" y="31.3">R68</text>
<text x="166.4" y="33.9">22R</text>
<text x="224.8" y="31.3">R69</text>
<text x="224.8" y="33.9">22R</text>
<text x="28.5" y="36.4">R15</text>
<text x="29.1" y="39">1K</text>
<text x="47" y="41.5">Q3</text>
<text x="89.5" y="36.4">R22</text>
<text x="90.1" y="39">1K</text>
<text x="108" y="41.5">Q4</text>
<text x="149.2" y="36.4">R24</text>
<text x="149.8" y="39">1K</text>
<text x="167.6" y="41.5">Q5</text>
<text x="207.6" y="36.4">R26</text>
<text x="208.2" y="39">1K</text>
<text x="226.1" y="41.5">Q6</text>
<text x="26.7" y="46.6">R16</text>
<text x="47" y="44">BSS806NEH6327XTSA1</text>
<text x="87.6" y="46.6">R21</text>
<text x="108" y="44">BSS806NEH6327XTSA1</text>
<text x="147.3" y="46.6">R23</text>
<text x="167.6" y="44">BSS806NEH6327XTSA1</text>
<text x="205.7" y="46.6">R25</text>
<text x="226.1" y="44">BSS806NEH6327XTSA1</text>
<text x="26.7" y="49.1">100K</text>
<text x="87.6" y="49.1">100K</text>
<text x="147.3" y="49.1">100K</text>
<text x="205.7" y="49.1">100K</text>
<text x="22.1" y="58">GND</text>
<text x="41.1" y="58">GND</text>
<text x="83.1" y="58">GND</text>
<text x="102.1" y="58">GND</text>
<text x="142.7" y="58">GND</text>
<text x="161.8" y="58">GND</text>
<text x="201.2" y="58">GND</text>
<text x="220.2" y="58">GND</text>
<text x="45.7" y="75.8">R62</text>
<text x="106.7" y="75.8">R63</text>
<text x="166.4" y="75.8">R64</text>
<text x="224.8" y="75.8">R65</text>
<text x="28.5" y="80.9">R28</text>
<text x="29.1" y="83.4">1K</text>
<text x="45.7" y="78.3">22R</text>
<text x="89.5" y="80.9">R30</text>
<text x="90.1" y="83.4">1K</text>
<text x="106.7" y="78.3">22R</text>
<text x="149.2" y="80.9">R32</text>
<text x="149.8" y="83.4">1K</text>
<text x="166.4" y="78.3">22R</text>
<text x="207.6" y="80.9">R34</text>
<text x="208.2" y="83.4">1K</text>
<text x="224.8" y="78.3">22R</text>
<text x="47" y="86">Q7</text>
<text x="47" y="88.5">BSS806NEH6327XTSA1</text>
<text x="108" y="86">Q8</text>
<text x="108" y="88.5">BSS806NEH6327XTSA1</text>
<text x="167.6" y="86">Q9</text>
<text x="167.6" y="88.5">BSS806NEH6327XTSA1</text>
<text x="226.1" y="86">Q10</text>
<text x="226.1" y="88.5">BSS806NEH6327XTSA1</text>
<text x="26.7" y="93.6">100K</text>
<text x="26.7" y="91">R27</text>
<text x="87.6" y="93.6">100K</text>
<text x="87.6" y="91">R29</text>
<text x="147.3" y="93.6">100K</text>
<text x="147.3" y="91">R31</text>
<text x="205.7" y="93.6">100K</text>
<text x="205.7" y="91">R33</text>
<text x="22.1" y="102.5">GND</text>
<text x="29.1" y="106.3">+3V3</text>
<text x="41.1" y="102.5">GND</text>
<text x="49.4" y="106.3">+3V3</text>
<text x="81.2" y="106.3">+3V3</text>
<text x="83.1" y="102.5">GND</text>
<text x="101.5" y="106.3">+3V3</text>
<text x="102.1" y="102.5">GND</text>
<text x="133.2" y="106.3">+3V3</text>
<text x="142.7" y="102.5">GND</text>
<text x="153.6" y="106.3">+3V3</text>
<text x="161.8" y="102.5">GND</text>
<text x="187.9" y="106.3">+3V3</text>
<text x="201.2" y="102.5">GND</text>
<text x="208.2" y="106.3">+3V3</text>
<text x="220.2" y="102.5">GND</text>
<text x="34.3" y="117.7">100K</text>
<text x="34.3" y="115.2">R35</text>
<text x="86.4" y="117.7">100K</text>
<text x="86.4" y="115.2">R37</text>
<text x="138.4" y="117.7">100K</text>
<text x="138.4" y="115.2">R39</text>
<text x="193" y="117.7">100K</text>
<text x="193" y="115.2">R46</text>
<text x="36.2" y="125.3">R36</text>
<text x="55.9" y="122.8">Q11</text>
<text x="55.9" y="120.2">SSM3J36FS,LF</text>
<text x="88.2" y="125.3">R38</text>
<text x="108" y="122.8">Q12</text>
<text x="108" y="120.2">SSM3J36FS,LF</text>
<text x="140.3" y="125.3">R40</text>
<text x="160" y="122.8">Q13</text>
<text x="160" y="120.2">SSM3J36FS,LF</text>
<text x="194.9" y="125.3">R47</text>
<text x="214.6" y="122.8">Q15</text>
<text x="214.6" y="120.2">SSM3J36FS,LF</text>
<text x="36.8" y="127.9">1K</text>
<text x="88.8" y="127.9">1K</text>
<text x="140.9" y="127.9">1K</text>
<text x="195.5" y="127.9">1K</text>
<text x="178.2" y="141.8">INND-TS56RAB</text>
<text x="184" y="139.3">U8</text>
<text x="234" y="141.8">INND-TS56RAB</text>
<text x="239.9" y="139.3">U9</text>
<text x="181" y="149.5">A</text>
<text x="236.9" y="149.5">A</text>
<text x="181" y="152">B</text>
<text x="181" y="154.5">C</text>
<text x="236.9" y="152">B</text>
<text x="236.9" y="154.5">C</text>
<text x="181" y="157.1">D</text>
<text x="181" y="159.6">E</text>
<text x="236.9" y="157.1">D</text>
<text x="236.9" y="159.6">E</text>
<text x="46.9" y="167.2">U6</text>
<text x="118" y="167.2">U7</text>
<text x="181" y="162.2">F</text>
<text x="181" y="164.7">G</text>
<text x="181" y="167.2">DP</text>
<text x="187.3" y="164.7">CA</text>
<text x="187.3" y="167.2">CA</text>
<text x="236.9" y="162.2">F</text>
<text x="236.9" y="164.7">G</text>
<text x="236.9" y="167.2">DP</text>
<text x="243.2" y="164.7">CA</text>
<text x="243.2" y="167.2">CA</text>
<text x="41" y="169.8">INND-TS56RAB</text>
<text x="112.1" y="169.8">INND-TS56RAB</text>
<text x="43.8" y="177.4">A</text>
<text x="43.8" y="179.9">B</text>
<text x="114.9" y="177.4">A</text>
<text x="114.9" y="179.9">B</text>
<text x="43.8" y="182.5">C</text>
<text x="43.8" y="185">D</text>
<text x="114.9" y="182.5">C</text>
<text x="114.9" y="185">D</text>
<text x="43.8" y="187.6">E</text>
<text x="43.8" y="190.1">F</text>
<text x="114.9" y="187.6">E</text>
<text x="114.9" y="190.1">F</text>
<text x="43.8" y="192.6">G</text>
<text x="43.8" y="195.2">DP</text>
<text x="50.1" y="192.6">CA</text>
<text x="50.1" y="195.2">CA</text>
<text x="114.9" y="192.6">G</text>
<text x="114.9" y="195.2">DP</text>
<text x="121.3" y="192.6">CA</text>
<text x="121.3" y="195.2">CA</text>
</g>
<g font-size="1.8" fill="#a90000">
<text x="36.1" y="41.7">1</text>
<text x="42.9" y="38.8" transform="rotate(-90 42.9 38.8)">3</text>
<text x="97.1" y="41.7">1</text>
<text x="103.9" y="38.8" transform="rotate(-90 103.9 38.8)">3</text>
<text x="156.8" y="41.7">1</text>
<text x="163.6" y="38.8" transform="rotate(-90 163.6 38.8)">3</text>
<text x="215.2" y="41.7">1</text>
<text x="222" y="38.8" transform="rotate(-90 222 38.8)">3</text>
<text x="42.9" y="46.4" transform="rotate(-90 42.9 46.4)">2</text>
<text x="103.9" y="46.4" transform="rotate(-90 103.9 46.4)">2</text>
<text x="163.6" y="46.4" transform="rotate(-90 163.6 46.4)">2</text>
<text x="222" y="46.4" transform="rotate(-90 222 46.4)">2</text>
<text x="42.9" y="83.3" transform="rotate(-90 42.9 83.3)">3</text>
<text x="103.9" y="83.3" transform="rotate(-90 103.9 83.3)">3</text>
<text x="163.6" y="83.3" transform="rotate(-90 163.6 83.3)">3</text>
<text x="222" y="83.3" transform="rotate(-90 222 83.3)">3</text>
<text x="36.1" y="86.1">1</text>
<text x="97.1" y="86.1">1</text>
<text x="156.8" y="86.1">1</text>
<text x="215.2" y="86.1">1</text>
<text x="42.9" y="90.9" transform="rotate(-90 42.9 90.9)">2</text>
<text x="103.9" y="90.9" transform="rotate(-90 103.9 90.9)">2</text>
<text x="163.6" y="90.9" transform="rotate(-90 163.6 90.9)">2</text>
<text x="222" y="90.9" transform="rotate(-90 222 90.9)">2</text>
<text x="51.8" y="117.5" transform="rotate(-90 51.8 117.5)">2</text>
<text x="103.9" y="117.5" transform="rotate(-90 103.9 117.5)">2</text>
<text x="156" y="117.5" transform="rotate(-90 156 117.5)">2</text>
<text x="210.6" y="117.5" transform="rotate(-90 210.6 117.5)">2</text>
<text x="45" y="120.4">1</text>
<text x="51.8" y="125.2" transform="rotate(-90 51.8 125.2)">3</text>
<text x="97.1" y="120.4">1</text>
<text x="103.9" y="125.2" transform="rotate(-90 103.9 125.2)">3</text>
<text x="149.2" y="120.4">1</text>
<text x="156" y="125.2" transform="rotate(-90 156 125.2)">3</text>
<text x="203.8" y="120.4">1</text>
<text x="210.6" y="125.2" transform="rotate(-90 210.6 125.2)">3</text>
<text x="178.4" y="148.3">7</text>
<text x="234.2" y="148.3">7</text>
<text x="178.4" y="150.9">6</text>
<text x="178.4" y="153.4">4</text>
<text x="178.4" y="156">2</text>
<text x="234.2" y="150.9">6</text>
<text x="234.2" y="153.4">4</text>
<text x="234.2" y="156">2</text>
<text x="178.4" y="158.5">1</text>
<text x="178.4" y="161">9</text>
<text x="234.2" y="158.5">1</text>
<text x="234.2" y="161">9</text>
<text x="177.8" y="163.6">10</text>
<text x="178.4" y="166.1">5</text>
<text x="191.1" y="163.6">3</text>
<text x="191.1" y="166.1">8</text>
<text x="233.6" y="163.6">10</text>
<text x="234.2" y="166.1">5</text>
<text x="246.9" y="163.6">3</text>
<text x="246.9" y="166.1">8</text>
<text x="41.2" y="176.3">7</text>
<text x="41.2" y="178.8">6</text>
<text x="112.3" y="176.3">7</text>
<text x="112.3" y="178.8">6</text>
<text x="41.2" y="181.4">4</text>
<text x="41.2" y="183.9">2</text>
<text x="112.3" y="181.4">4</text>
<text x="112.3" y="183.9">2</text>
<text x="40.6" y="191.5">10</text>
<text x="41.2" y="186.4">1</text>
<text x="41.2" y="189">9</text>
<text x="53.9" y="191.5">3</text>
<text x="111.7" y="191.5">10</text>
<text x="112.3" y="186.4">1</text>
<text x="112.3" y="189">9</text>
<text x="125" y="191.5">3</text>
<text x="41.2" y="194.1">5</text>
<text x="53.9" y="194.1">8</text>
<text x="112.3" y="194.1">5</text>
<text x="125" y="194.1">8</text>
</g>
<g font-size=".7" fill="#840000">
<text x="182.5" y="154.9">E</text>
<text x="182.7" y="151.9">F</text>
<text x="184.7" y="155.7">D</text>
<text x="185" y="152.6">G</text>
<text x="185.3" y="151.1">A</text>
<text x="187.3" y="154.9">C</text>
<text x="187.5" y="151.9">B</text>
<text x="238.4" y="154.9">E</text>
<text x="238.6" y="151.9">F</text>
<text x="240.6" y="155.7">D</text>
<text x="240.9" y="152.6">G</text>
<text x="241.2" y="151.1">A</text>
<text x="243.2" y="154.9">C</text>
<text x="243.4" y="151.9">B</text>
<text x="188.3" y="156.4">DP</text>
<text x="244.2" y="156.4">DP</text>
<text x="45.6" y="179.8">F</text>
<text x="48.1" y="179">A</text>
<text x="50.4" y="179.8">B</text>
<text x="116.7" y="179.8">F</text>
<text x="119.2" y="179">A</text>
<text x="121.5" y="179.8">B</text>
<text x="45.3" y="182.9">E</text>
<text x="47.6" y="183.6">D</text>
<text x="47.8" y="180.6">G</text>
<text x="50.1" y="182.9">C</text>
<text x="51.1" y="184.4">DP</text>
<text x="116.4" y="182.9">E</text>
<text x="118.7" y="183.6">D</text>
<text x="118.9" y="180.6">G</text>
<text x="121.2" y="182.9">C</text>
<text x="122.3" y="184.4">DP</text>
</g>
</svg>
